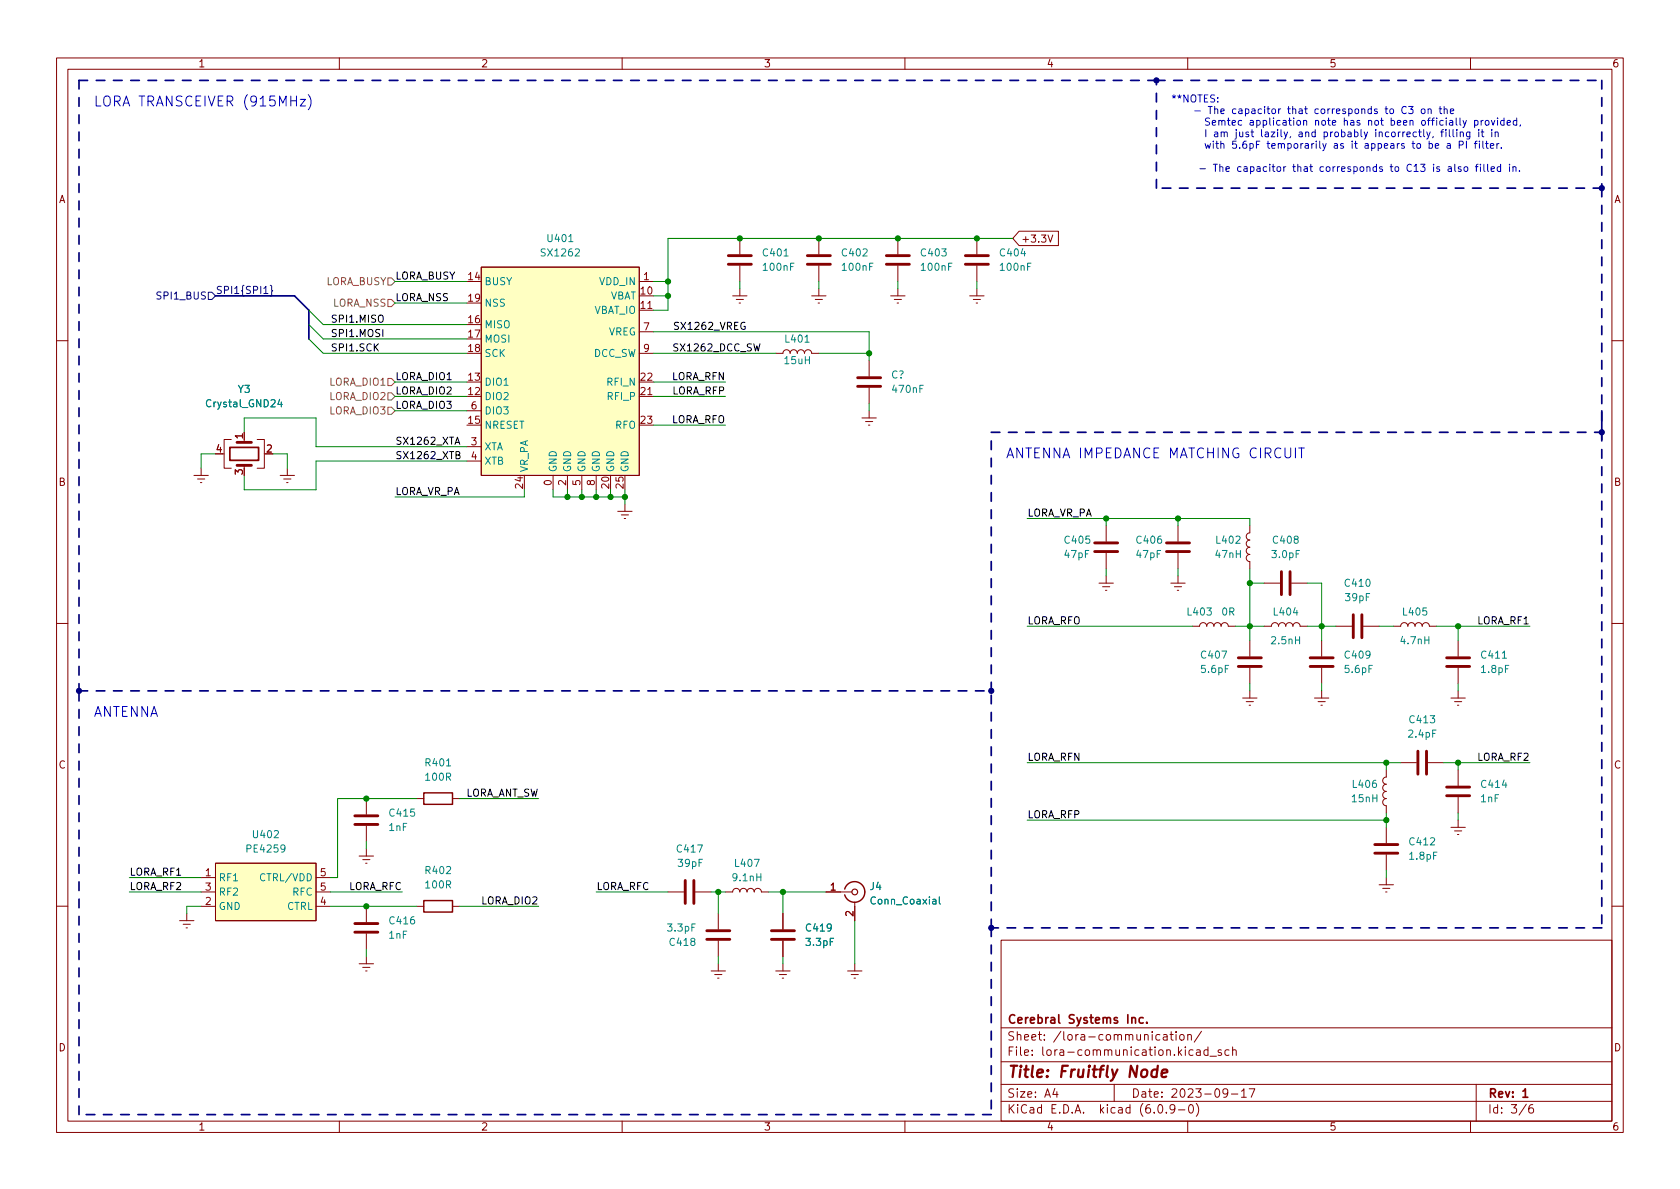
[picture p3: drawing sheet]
<svg xmlns="http://www.w3.org/2000/svg" width="297mm" height="210mm" viewBox="0 0 297 210" stroke-linecap="round" stroke-linejoin="round" font-family="sans-serif">
<g fill="none" stroke="#840000" stroke-width=".18">
<path d="M10 10.2h277v190.1h-277zM12 12.2h273v186.1h-273zM60 10.2v2M110 10.2v2M160 10.2v2M210 10.2v2M260 10.2v2M85.1 47.2h27.9v36.9h-27.9zM113 49.8h2.6M113 54.9h2.6M113 58.7h2.6M129.5 52.3h2.6"/>
<path d="M130.2 53h1.2M130.7 53.6h.2M130.8 42.2v2.8M130.8 47v2.8M130.8 51v1.3M143.5 52.3h2.5M144.1 53h1.3M144.7 53.6h.2M144.8 42.2v2.8M144.8 47v2.8M144.8 51v1.3M157.5 52.3h2.5"/>
<path d="M158.1 53h1.3M158.6 53.6h.3M158.7 42.2v2.8M158.7 47v2.8M158.7 51v1.3M171.4 52.3h2.6M172.1 53h1.3M172.6 53.6h.2M172.7 42.2v2.8M172.7 47v2.8M172.7 51v1.3M180.2 40.9h6.9v2.5h-6.9l-1.1-1.2z"/>
<path d="M185.3 41.6l.4 1.2 .4-1.2M10 60.2h2M40.9 77.7h-1.3v5.1h1.3M43.2 77.7v.5M45.5 77.7h1.2v5.1h-1.2M82.5 79h2.6M82.5 72.6h2.6M113 70.1h2.6M113 62.5h2.6M137.2 62.5h1.2a.64 .64 0 0 1 .7-.7 .64 .64 0 0 1 .6 .7 .64 .64 0 0 1 .6-.7 .64 .64 0 0 1 .7 .7 .64 .64 0 0 1 .6-.7 .64 .64 0 0 1 .6 .7 .64 .64 0 0 1 .7-.7 .64 .64 0 0 1 .6 .7h1.3M152.4 73.9h2.5M153 74.5h1.3"/>
<path d="M153.5 75.2h.3M153.7 63.7v2.8M153.7 68.6v2.8M153.7 72.6v1.3M285 60.2h2M34.3 84.1h2.5M34.9 84.7h1.3M35.4 85.3h.3M35.6 82.8v1.3M43.2 82.3v.5M49.5 84.1h2.6M50.2 84.7h1.2"/>
<path d="M50.7 85.3h.2M50.8 82.8v1.3M82.5 81.5h2.6M97.8 84.1v2.5M100.3 84.1v2.5M102.9 84.1v2.5M105.4 84.1v2.5M109.2 90.4h2.6M109.9 91.1h1.2M110.4 91.7h.2M110.5 89.1v1.3M195.6 93v2.8"/>
<path d="M195.6 97.8v2.8M208.3 93v2.8M208.3 97.8v2.8M221 93v1.2a.64 .64 0 0 0-.7 .7 .64 .64 0 0 0 .7 .6 .64 .64 0 0 0-.7 .6 .64 .64 0 0 0 .7 .7 .64 .64 0 0 0-.7 .6 .64 .64 0 0 0 .7 .6 .64 .64 0 0 0-.7 .7 .64 .64 0 0 0 .7 .6v1.3M10 110.2h2M194.3 103.1h2.5M194.9 103.8h1.3M195.5 104.4h.2M195.6 101.8v1.3M207 103.1h2.5M207.6 103.8h1.3M208.2 104.4h.2"/>
<path d="M208.3 101.8v1.3M210.8 110.7h1.3a.64 .64 0 0 1 .6-.6 .64 .64 0 0 1 .7 .6 .64 .64 0 0 1 .6-.6 .64 .64 0 0 1 .6 .6 .64 .64 0 0 1 .7-.6 .64 .64 0 0 1 .6 .6 .64 .64 0 0 1 .6-.6 .64 .64 0 0 1 .7 .6h1.2M221 113.3v2.8M221 118.1v2.8M223.5 110.7h1.3a.64 .64 0 0 1 .6-.6 .64 .64 0 0 1 .7 .6 .64 .64 0 0 1 .6-.6 .64 .64 0 0 1 .6 .6 .64 .64 0 0 1 .7-.6 .64 .64 0 0 1 .6 .6 .64 .64 0 0 1 .6-.6 .64 .64 0 0 1 .7 .6h1.2M223.5 103.1h2.8M228.3 103.1h2.8M233.7 113.3v2.8M233.7 118.1v2.8M236.2 110.7h2.8M241 110.7h2.8M246.4 110.7h1.2a.64 .64 0 0 1 .7-.6 .64 .64 0 0 1 .6 .6 .64 .64 0 0 1 .7-.6 .64 .64 0 0 1 .6 .6 .64 .64 0 0 1 .6-.6 .64 .64 0 0 1 .7 .6 .64 .64 0 0 1 .6-.6 .64 .64 0 0 1 .6 .6h1.3"/>
<path d="M257.8 113.3v2.8M257.8 118.1v2.8M285 110.2h2M219.7 123.4h2.5M220.3 124.1h1.3M220.9 124.7h.2M221 122.2v1.2M232.4 123.4h2.5M233 124.1h1.3M233.6 124.7h.2M233.7 122.2v1.2M245.1 136.1v1.3a.64 .64 0 0 0-.6 .6 .64 .64 0 0 0 .6 .7 .64 .64 0 0 0-.6 .6 .64 .64 0 0 0 .6 .6 .64 .64 0 0 0-.6 .7 .64 .64 0 0 0 .6 .6 .64 .64 0 0 0-.6 .7 .64 .64 0 0 0 .6 .6v1.3"/>
<path d="M247.6 134.9h2.8M252.5 134.9h2.8M256.5 123.4h2.6M257.2 124.1h1.2M257.7 124.7h.2M257.8 122.2v1.2M257.8 136.1v2.8M35.6 155.2h2.5M35.6 157.7h2.5M38.1 152.6h17.8v10.2h-17.8zM55.9 155.2h2.5M55.9 157.7h2.5"/>
<path d="M63.5 151.4h2.5M64.1 152h1.3M64.6 152.6h.3M64.8 141.2v2.8M64.8 146v2.8M64.8 150.1v1.3M73.7 141.2h1.2M80 141.2h1.3M118.1 157.7h2.8M122.9 157.7h2.8M128.3 157.7h1.2a.64 .64 0 0 1 .7-.6 .64 .64 0 0 1 .6 .6 .64 .64 0 0 1 .6-.6 .64 .64 0 0 1 .7 .6 .64 .64 0 0 1 .6-.6 .64 .64 0 0 1 .6 .6 .64 .64 0 0 1 .7-.6 .64 .64 0 0 1 .6 .6h1.3M146 157.7h4.6"/>
<path d="M151.1 159.5v3.3M243.8 156.5h2.6M244.5 157.1h1.2M245 157.7h.2M245.1 146.3v2.8M245.1 151.1v2.8M245.1 155.2v1.3M256.5 146.3h2.6M257.2 146.9h1.2M257.7 147.6h.2M257.8 141v2.8M257.8 145v1.3"/>
<path d="M10 160.2h2M31.7 162.8h2.6M32.4 163.4h1.3M32.9 164.1h.2M33 161.5v1.3M35.6 160.3h2.5M55.9 160.3h2.5M63.5 170.4h2.5M64.1 171.1h1.3M64.6 171.7h.3M64.8 160.3v2.8M64.8 165.1v2.8"/>
<path d="M64.8 169.2v1.2M73.7 160.3h1.2M80 160.3h1.3M125.7 171.7h2.6M126.4 172.3h1.2M126.9 173h.2M127 161.5v2.8M127 166.4v2.8M127 170.4v1.3M137.2 171.7h2.5M137.8 172.3h1.3M138.3 173h.3"/>
<path d="M138.4 161.5v2.8M138.4 166.4v2.8M138.4 170.4v1.3M149.9 171.7h2.5M150.5 172.3h1.3M151 173h.3M151.1 170.4v1.3M177 166.3h108v32h-108zM285 160.2h2M60 198.3v2M110 198.3v2M160 198.3v2"/>
<path d="M177 194.8h108M177 191.8h108M177 187.8h108M177 181.8h108M186.5 192.5l-.4 1h1M186.9 193v1M197 191.8v3M204.9 195.4l.2-.1a.81 .81 0 0 1 .6 .7 .81 .81 0 0 1-.3 .8h-.2a.81 .81 0 0 1-.6-.6 .81 .81 0 0 1 .3-.8zM205.1 183l-.5-.1-.2 .3v.4l.1 .3h.6M205.7 183h.6l.1 .9M206.2 196.7v.1M206.4 183.3l-.5 .1a.29 .29 0 0 0-.3 .2 .29 .29 0 0 0 .3 .3h.5"/>
<path d="M206.9 182.9h.5M207.1 182.4v1.3l.3 .2M207.7 196l-.3 .3h-.3l-.2-.3 .1-.6 .4-.1 .2 .2a.99 .99 0 0 1-.3 1.3h-.3M207.9 182.4v.2M207.9 182.9v1M208.4 196.3h1.1M208.6 183.1l.3-.2 .4 .2 .1 .5-.2 .3h-.3l-.3-.1zM210 198.3v2M210 183.1l.2-.2 .4 .1v.9M210 182.9v1M210.4 195.4l.1-.1a.81 .81 0 0 1 .6 .7 .81 .81 0 0 1-.3 .8h-.2a.81 .81 0 0 1-.5-.6 .81 .81 0 0 1 .3-.8zM211.5 195.1a1.72 1.72 0 0 1 0 2.3"/>
<path d="M211.6 185.7h.5l.1 .9M212.2 186l-.5 .1a.29 .29 0 0 0-.2 .2 .29 .29 0 0 0 .2 .3h.5M212.4 182.4l-1.3 1.9M213.6 185.7l-.5-.1-.2 .3v.4l.1 .3h.6M213.6 185.1v1.5M213.9 186.8h1.2M215.9 185.7l-.3-.1-.2 .2v.3l.5 .1v.4h-.5M217.1 193.2l-.3 .3h-.3l-.3-.3 .2-.6 .4-.1 .2 .2a.99 .99 0 0 1-.4 1.3h-.2M217.3 185.7l-.4-.1-.3 .3v.4l.1 .3h.6M217.7 193.5h1.2M217.9 185.8l.2-.2 .4 .1 .1 .9M217.9 185.1v1.5"/>
<path d="M219.5 193l.4-.5v1.5M219.5 194h.9M220.9 192.5h1l-.7 1.5M260 198.3v2M261 191.8v6.5M269.9 195.3l-1.3 1.9M271 195.3a.6 .6 0 0 0-.7 .7v.5l.1 .3h.5l.2-.1 .1-.5-.2-.2-.4-.1-.3 .3"/>
</g>
<path d="M40.6 79.1h5.1v2.3h-5.1zM200.1 180.1l.2-.2 .4 .1 .1 .9M202.1 180l-.4-.1-.3 .3v.4l.2 .3h.5M202.8 180.8v.1M269.3 193l.4-.5v1.5M269.3 194h.8" fill="none" stroke="#840000" stroke-width=".3"/>
<path d="M204.6 189.2a.66 .66 0 0 0-1 .3v.6l.1 .3 .2 .1 .6-.1M204.7 188.5l-.2 2M205.4 189.8l1-.2-.1-.4-.5-.1-.3 .3-.1 1 .2 .1 .6-.1" fill="none" stroke="#840000" stroke-width=".4"/>
<g fill="none" stroke="#840000" stroke-width=".51">
<path d="M128.8 46.7h4M128.8 45.2h4M142.7 46.7h4.1M142.7 45.2h4.1M156.7 46.7h4.1M156.7 45.2h4.1M170.7 46.7h4.1M170.7 45.2h4.1M41.9 78.2h2.5M151.6 68.3h4.1M151.6 66.8h4.1M41.9 82.3h2.5"/>
<path d="M193.5 96h4.1M193.5 97.5h4.1M206.2 96h4.1M206.2 97.5h4.1M218.9 117.9h4.1M218.9 116.3h4.1M226.6 101.1v4.1M228.1 101.1v4.1M231.6 117.9h4.1M231.6 116.3h4.1M239.3 108.7v4.1M240.8 108.7v4.1"/>
<path d="M255.8 117.9h4M255.8 116.3h4M250.7 132.8v4.1M252.2 132.8v4.1M255.8 139.2h4M62.7 145.8h4.1M62.7 144.3h4.1M121.2 155.7v4.1M122.7 155.7v4.1M243.1 149.3h4M243.1 150.9h4M255.8 140.7h4"/>
<path d="M62.7 164.8h4.1M62.7 163.3h4.1M125 166.1h4M125 164.6h4M136.4 166.1h4.1M136.4 164.6h4.1"/>
</g>
<path d="M74.9 159.3h5.1v2h-5.1zM74.9 140.2h5.1v2h-5.1zM149.4 157.2a1.81 1.81 0 0 1 2.7-.9 1.81 1.81 0 0 1 0 2.9 1.81 1.81 0 0 1-2.7-1" fill="none" stroke="#840000" stroke-width=".25"/>
<g fill="#ffffc2" stroke="#ffffc2" stroke-width=".18">
<path d="M38.1 152.6h17.8v10.2h-17.8z"/>
<path d="M85.1 47.2h27.9v36.9h-27.9z"/>
</g>
<circle cx="151.1" cy="157.7" r=".51" fill="none" stroke="#840000" stroke-width=".2"/>
<path d="M49.4 70.6l-.3 .9h.8M49.7 71.1v.8M166.1 158.6v1.1l.2 .2" fill="none" stroke="#008484" stroke-width=".18"/>
<path d="M36.8 51.7h.7l.6 .6-.6 .7h-.7zM47.8 50.5l.2 .1v.6l.2 .2-.2 .2v.6l-.2 .2" fill="none" stroke="#000084" stroke-width=".18"/>
<path d="M68.6 53h.6l.6 .6-.6 .6h-.6zM68.6 49.1h.6l.6 .7-.6 .6h-.6zM68.6 72h.6l.6 .6-.6 .7h-.6zM68.6 69.5h.6l.6 .6-.6 .6h-.6zM68.6 66.9h.6l.6 .7-.6 .6h-.6z" fill="none" stroke="#848400" stroke-width=".18"/>
<path d="M120 57h-.5l-.3 .2 .2 .3 .5 .3v.3l-.2 .2-.5-.1M80.4 78.6l.5-1.3 .4 1.3M80.6 78.2h.6M119.8 60.9l-.4-.1-.3 .2 .1 .3 .6 .3v.3l-.2 .2-.5-.1M80.6 80.5l.6-.1 .1-.2-.1-.2-.6-.2v1.3h.5l.2-.1 .1-.3-.3-.2" fill="none" stroke="#000" stroke-width=".18"/>
<g fill="none" stroke="#0000c2" stroke-width=".18">
<path d="M53.1 17.6h.9l-.9 1.1h.9M54.5 16.7a2.01 2.01 0 0 1 0 2.7M244.9 19.2h.5M245.1 18.8v1.1l.3 .2M245.9 19.3l.3-.1 .2 .3v.4l-.2 .2-.3-.1-.2-.1zM248.6 18.9a.6 .6 0 0 0-.8 .5 .6 .6 0 0 0 .6 .7l.2-.1M249.1 18.8h.7l-.4 .5 .4 .1v.6l-.2 .1-.5-.1M251.4 19.4l.1-.2 .4 .2 .1 .5-.2 .1-.3 .1-.1-.1zM252.5 19.4l.2-.2 .3 .1v.8M252.5 19.2v.9M254.4 19.2h.5M254.6 18.8v1.1l.3 .2"/>
<path d="M255.3 19.4l.2-.2 .3 .1 .1 .8M255.3 18.8v1.3M256.4 19.7l.6-.1v-.3l-.4-.1-.2 .2 .1 .6h.5M250.4 23.4l-.3-.1-.3 .3 .2 .5h.4M250.6 25.4h.3l.3 .2v.4l-.3 .2h-.3l-.1-.2zM250.8 23.3h.5M251 22.9v1.1l.3 .2M251.2 29h.8l-.5 .5 .4 .2v.5l-.2 .1-.5-.1M251.7 22.9v1.1l.2 .2M252.3 23.3l.3 .9M252.7 25.4h.3l.3 .2-.1 .6h-.5M252.7 25v1.2"/>
<path d="M252.9 23.3l-.5 1.2-.1 .1M253.4 24.1l-.1 .3M253.5 29v.2M253.5 29.5v.8M253.8 25.8l.6-.1-.1-.3h-.3l-.2 .2v.6h.5M254.5 29.5h-.3l-.2 .2 .1 .1 .4 .2v.3h-.5M254.7 23.3h.5M255.2 21.4l-.4-.1-.2 .2 .1 .6h.5M255.2 22.9l-.3 .2v1.1M255.6 22.9v.1M255.6 23.3v.9M255.7 20.9v.1"/>
<path d="M255.7 21.3v.8M255.9 25.4h.5v.8M256.1 29.5h.5v.8M256.3 22.9v1.1l.1 .2M256.3 21.4h.5l.1 .7M256.4 25.7h-.4l-.2 .2 .2 .3h.4M256.6 29.8h-.4l-.2 .2 .2 .3h.4M256.9 21.6l-.5 .1-.1 .1 .1 .3h.5M256.9 22.9v1.1l.2 .2M257.2 29v1.1l.2 .2M257.5 20.9v1.1l.1 .1M257.6 22.9v.1"/>
<path d="M257.6 23.3v.9M258 25.6h.6l.1-.2v-.3l-.7-.1v1.2M258.1 20.9v1.1l.2 .1M258.2 23.5l.2-.2 .3 .1v.8M258.2 23.3v.9M258.3 29.5h-.3l-.2 .2 .1 .1 .4 .2v.3h-.5M258.7 21.3l.3 .8M258.9 29.6l.2-.1 .4 .1v.5l-.1 .2h-.3l-.2-.1zM259.3 21.3l-.4 1.1-.2 .2M259.3 25v1.2M259.9 23.3v1.1l-.3 .2-.3-.1M259.9 23.4l-.4-.1-.2 .3 .1 .5h.5"/>
<path d="M260.7 25.4h.5M260.7 21.4l.4-.1 .2 .2-.1 .6h-.5M260.7 21.3v1.3M260.9 29.5h.4M261.2 25l-.3 .1v1.1M261.3 29l-.3 .2v1.1M261.5 22.9v.1M261.5 23.3v.9M261.6 25v.1M261.6 25.4v.8M261.8 29v.2M261.8 29.5v.8"/>
<path d="M261.9 21.3v.8M261.9 23.3h.5M262.1 22.9v1.1l.3 .2M262.2 25v1l.2 .2M262.2 21.3l-.3 .2M262.4 29v1.1l.1 .2M262.7 21.4l.1-.1 .4 .1 .1 .5-.2 .2h-.3l-.1-.1zM262.7 25.4h.4M262.8 25v1l.3 .2M263 29v1.1l.2 .2M263.5 25.8l.6-.1v-.3h-.4l-.2 .2 .1 .6h.5M263.6 29.9l.6-.1v-.3h-.4l-.2 .2 .1 .6h.5"/>
<path d="M263.7 21.3l.3 .8 .3-.8M263.8 22.9v.1M263.8 23.3v.9M264.4 23.5l.1-.2 .3 .1 .1 .8M264.4 23.3v.9M264.7 25.4v.8M264.8 20.9v.1M264.8 21.3v.8M265 25.4l-.3 .2M265.3 29.5h-.3l-.3 .2 .1 .6h.5M265.3 29v1.3M265.4 26.1v.1"/>
<path d="M265.9 21.4l-.3-.1-.3 .2 .1 .6h.5M265.9 20.9v1.2M266.5 21.7l.6-.1-.1-.2-.3-.1-.2 .2v.6h.5M266.9 29v.2M266.9 29.5v.8M267.5 29.6l.2-.1h.3v.8M267.5 29.5v.8M268.2 21.4l-.4-.1-.2 .2 .1 .6h.5M268.2 20.9v1.2M268.7 30.2v.1M268.8 22.1l-.1 .2M229.6 79.2h1"/>
<path d="M230.1 79.2v1.8"/>
</g>
<path d="M38.1 52.3h14l2.5 2.6v5M283.2 72.6v5.1" fill="none" stroke="#000084" stroke-width=".3"/>
<g fill="none" stroke="#000084" stroke-width=".3" stroke-dasharray="1.5 1.5">
<path d="M14 14.2h190.5M14 14.2v108M204.5 14.2h78.7M283.2 14.2v19.1M204.5 33.3v-19.1M283.2 33.3h-78.7M283.2 33.3v43.1M175.3 76.4h107.9M283.2 76.4v87.7M14 122.2h161.3M175.3 122.2v-45.8M175.3 164.1v33"/>
<path d="M175.3 164.1v-41.9M283.2 164.1h-107.9M14 197.1v-74.9M175.3 197.1h-161.3"/>
</g>
<g fill="none" stroke="#008400" stroke-width=".18">
<path d="M54.6 59.9l2.5 2.6h25.4M54.6 57.4l2.5 2.5h25.4M54.6 54.9l2.5 2.5h25.4M69.8 49.8h12.7M69.8 53.6h12.7M115.6 52.3h2.5M115.6 49.8h2.5M115.6 58.7h38.1v5M130.8 49.8v1.2M144.8 49.8v1.2M158.7 49.8v1.2M172.7 49.8v1.2"/>
<path d="M179.1 42.2h-61v12.7h-2.5M43.2 76.4v-2.5h12.7v5.1h26.6M69.8 70.1h12.7M69.8 67.6h12.7M69.8 72.6h12.7M115.6 75.2h12.7M115.6 70.1h12.7M115.6 62.5h21.6M115.6 67.6h12.7M144.8 62.5h8.9M153.7 71.4v1.2M38.1 80.3h-2.5v2.5"/>
<path d="M48.3 80.3h2.5v2.5M82.5 81.5h-26.6v5.1h-12.7v-2.5M92.7 86.6v1.3h-22.9M97.8 86.6v1.3h12.7M100.3 86.6v1.3M102.9 86.6v1.3M105.4 86.6v1.3M107.9 86.6v1.3M110.5 86.6v2.5M181.6 91.7h39.4v1.3M195.6 91.7v1.3M208.3 91.7v1.3"/>
<path d="M181.6 110.7h29.2M195.6 100.6v1.2M208.3 100.6v1.2M218.4 110.7h5.1M221 100.6v12.7M221 103.1h2.5M231.1 110.7h5.1M231.1 103.1h2.6v10.2M243.8 110.7h2.6M254 110.7h16.5M257.8 110.7v2.6M181.6 134.9h66"/>
<path d="M221 120.9v1.3M233.7 120.9v1.3M245.1 134.9v1.2M255.3 134.9h15.2M257.8 120.9v1.3M257.8 134.9v1.2M22.9 155.2h12.7M22.9 157.7h12.7M58.4 157.7h12.7M64.8 148.8v1.3M73.7 141.2h-14v14h-1.3M81.3 141.2h13.9"/>
<path d="M105.4 157.7h12.7M125.7 157.7h2.6M127 157.7v3.8M135.9 157.7h10.1M138.4 157.7v3.8M181.6 145h63.5M245.1 143.8v2.5M245.1 153.9v1.3M257.8 143.8v1.2M35.6 160.3h-2.6v1.2M58.4 160.3h15.3M64.8 167.9v1.3"/>
<path d="M81.3 160.3h13.9M127 169.2v1.2M138.4 169.2v1.2M151.1 162.8v7.6"/>
</g>
<g fill="#000084" stroke="#000084" stroke-width=".18">
<circle cx="283.2" cy="76.4" r=".46"/>
<circle cx="204.5" cy="14.2" r=".46"/>
<circle cx="283.2" cy="33.3" r=".46"/>
<circle cx="175.3" cy="122.2" r=".46"/>
<circle cx="14" cy="122.2" r=".46"/>
<circle cx="175.3" cy="164.1" r=".46"/>
</g>
<g fill="#008400" stroke="#008400" stroke-width=".18">
<circle cx="158.7" cy="42.2" r=".46"/>
<circle cx="153.7" cy="62.5" r=".46"/>
<circle cx="208.3" cy="91.7" r=".46"/>
<circle cx="195.6" cy="91.7" r=".46"/>
<circle cx="221" cy="103.1" r=".46"/>
<circle cx="172.7" cy="42.2" r=".46"/>
<circle cx="221" cy="110.7" r=".46"/>
<circle cx="233.7" cy="110.7" r=".46"/>
<circle cx="245.1" cy="134.9" r=".46"/>
<circle cx="257.8" cy="134.9" r=".46"/>
<circle cx="245.1" cy="145" r=".46"/>
<circle cx="257.8" cy="110.7" r=".46"/>
<circle cx="144.8" cy="42.2" r=".46"/>
<circle cx="130.8" cy="42.2" r=".46"/>
<circle cx="118.1" cy="49.8" r=".46"/>
<circle cx="118.1" cy="52.3" r=".46"/>
<circle cx="127" cy="157.7" r=".46"/>
<circle cx="138.4" cy="157.7" r=".46"/>
<circle cx="110.5" cy="87.9" r=".46"/>
<circle cx="102.9" cy="87.9" r=".46"/>
<circle cx="105.4" cy="87.9" r=".46"/>
<circle cx="100.3" cy="87.9" r=".46"/>
<circle cx="107.9" cy="87.9" r=".46"/>
<circle cx="64.8" cy="160.3" r=".46"/>
<circle cx="64.8" cy="141.2" r=".46"/>
</g>
<text font-size="2.8" fill="#840000" x="178" y="190.6">Title: Fruitfly Node</text>
<g font-size="2.4" fill="#0000c2">
<text x="16.5" y="18.8">LORA TRANSCEIVER (915MHz)</text>
<text x="177.8" y="81">ANTENNA IMPEDANCE MATCHING CIRCUIT</text>
<text x="16.5" y="126.8">ANTENNA</text>
</g>
<g font-size="2.1" fill="#840000">
<text x="178" y="184">Sheet: /lora-communication/</text>
<text x="178" y="181">Cerebral Systems Inc.</text>
<text x="178" y="186.7">File: lora-communication.kicad_sch</text>
<text x="178" y="196.9">KiCad E.D.A. kicad (6.0.9-0)</text>
<text x="178" y="194.1">Size: A4</text>
<text x="200" y="194.1">Date: 2023-09-17</text>
<text x="263" y="194.1">Rev: 1</text>
<text x="263" y="196.9">Id: 3/6</text>
</g>
<g font-size="1.8" fill="#840000">
<text x="35" y="11.9">1</text>
<text x="85" y="11.9">2</text>
<text x="135" y="11.9">3</text>
<text x="185" y="11.9">4</text>
<text x="235" y="11.9">5</text>
<text x="285" y="11.9">6</text>
<text x="10.3" y="35.9">A</text>
<text x="285.3" y="35.9">A</text>
<text x="180.5" y="42.9">+3.3V</text>
<text x="82.8" y="49.5">14</text>
<text x="82.8" y="53.3">19</text>
<text x="113.3" y="52.1">10</text>
<text x="113.8" y="49.5">1</text>
<text x="82.8" y="57.1">16</text>
<text x="82.8" y="59.7">17</text>
<text x="113.3" y="54.6">11</text>
<text x="113.8" y="58.4">7</text>
<text x="82.8" y="62.2">18</text>
<text x="113.8" y="62.2">9</text>
<text x="82.8" y="69.8">12</text>
<text x="82.8" y="67.3">13</text>
<text x="113.3" y="69.8">21</text>
<text x="113.3" y="67.3">22</text>
<text x="42.9" y="77.6" transform="rotate(-90 42.9 77.6)">1</text>
<text x="82.8" y="74.9">15</text>
<text x="83.3" y="72.4">6</text>
<text x="113.3" y="74.9">23</text>
<text x="38.2" y="80">4</text>
<text x="42.9" y="83.9" transform="rotate(-90 42.9 83.9)">3</text>
<text x="47.1" y="80">2</text>
<text x="83.3" y="78.7">3</text>
<text x="83.3" y="81.3">4</text>
<text x="10.3" y="85.9">B</text>
<text x="92.5" y="86.3" transform="rotate(-90 92.5 86.3)">24</text>
<text x="97.5" y="85.8" transform="rotate(-90 97.5 85.8)">0</text>
<text x="100.1" y="85.8" transform="rotate(-90 100.1 85.8)">2</text>
<text x="102.6" y="85.8" transform="rotate(-90 102.6 85.8)">5</text>
<text x="105.2" y="85.8" transform="rotate(-90 105.2 85.8)">8</text>
<text x="107.7" y="86.3" transform="rotate(-90 107.7 86.3)">20</text>
<text x="110.2" y="86.3" transform="rotate(-90 110.2 86.3)">25</text>
<text x="285.3" y="85.9">B</text>
<text x="10.3" y="135.9">C</text>
<text x="285.3" y="135.9">C</text>
<text x="36.3" y="154.9">1</text>
<text x="56.7" y="154.9">5</text>
<text x="36.3" y="160">2</text>
<text x="36.3" y="157.5">3</text>
<text x="56.7" y="160">4</text>
<text x="56.7" y="157.5">5</text>
<text x="146.8" y="157.5">1</text>
<text x="150.9" y="162" transform="rotate(-90 150.9 162)">2</text>
<text x="10.3" y="185.9">D</text>
<text x="285.3" y="185.9">D</text>
<text x="35" y="199.9">1</text>
<text x="85" y="199.9">2</text>
<text x="135" y="199.9">3</text>
<text x="185" y="199.9">4</text>
<text x="235" y="199.9">5</text>
<text x="285" y="199.9">6</text>
</g>
<g font-size="1.8" fill="#0000c2">
<text x="207" y="18.1">**NOTES:</text>
<text x="209" y="20.2">- The capacitor that corresponds to C3 on the</text>
<text x="210" y="22.2">Semtec application note has not been officially provided,</text>
<text x="210" y="24.2">I am just lazily, and probably incorrectly, filling it in</text>
<text x="210" y="26.3">with 5.6pF temporarily as it appears to be a PI filter.</text>
<text x="207.5" y="30.4">- The capacitor that corresponds to C13 is also filled in.</text>
</g>
<g font-size="1.8" fill="#008484">
<text x="95.9" y="45.3">SX1262</text>
<text x="96.9" y="42.8">U401</text>
<text x="135" y="45.3">C401</text>
<text x="135.1" y="47.9">100nF</text>
<text x="149" y="45.3">C402</text>
<text x="149" y="47.9">100nF</text>
<text x="163" y="45.3">C403</text>
<text x="163" y="47.9">100nF</text>
<text x="176.9" y="45.3">C404</text>
<text x="177" y="47.9">100nF</text>
<text x="85.6" y="50.4">BUSY</text>
<text x="106" y="50.4">VDD_IN</text>
<text x="107.7" y="53">VBAT</text>
<text x="85.6" y="58">MISO</text>
<text x="85.6" y="54.2">NSS</text>
<text x="104.9" y="55.5">VBAT_IO</text>
<text x="107.5" y="59.3">VREG</text>
<text x="85.6" y="60.6">MOSI</text>
<text x="85.6" y="63.1">SCK</text>
<text x="104.9" y="63.1">DCC_SW</text>
<text x="138.8" y="64.4">15uH</text>
<text x="139" y="60.6">L401</text>
<text x="42.1" y="69.5">Y3</text>
<text x="85.6" y="70.7">DIO2</text>
<text x="85.6" y="68.2">DIO1</text>
<text x="107.4" y="68.2">RFI_N</text>
<text x="107.5" y="70.7">RFI_P</text>
<text x="157.6" y="66.9">C?</text>
<text x="157.9" y="69.5">470nF</text>
<text x="36.7" y="72">Crystal_GND24</text>
<text x="85.6" y="75.8">NRESET</text>
<text x="85.6" y="73.3">DIO3</text>
<text x="108.8" y="75.8">RFO</text>
<text x="85.6" y="79.6">XTA</text>
<text x="85.6" y="82.2">XTB</text>
<text x="93.3" y="83.6" transform="rotate(-90 93.3 83.6)">VR_PA</text>
<text x="98.4" y="83.6" transform="rotate(-90 98.4 83.6)">GND</text>
<text x="101" y="83.6" transform="rotate(-90 101 83.6)">GND</text>
<text x="103.5" y="83.6" transform="rotate(-90 103.5 83.6)">GND</text>
<text x="106" y="83.6" transform="rotate(-90 106 83.6)">GND</text>
<text x="108.6" y="83.6" transform="rotate(-90 108.6 83.6)">GND</text>
<text x="111.1" y="83.6" transform="rotate(-90 111.1 83.6)">GND</text>
<text x="188.3" y="98.7">47pF</text>
<text x="188.4" y="96.1">C405</text>
<text x="201" y="98.7">47pF</text>
<text x="201.1" y="96.1">C406</text>
<text x="215" y="98.7">47nH</text>
<text x="215.2" y="96.1">L402</text>
<text x="225" y="98.7">3.0pF</text>
<text x="225.2" y="96.1">C408</text>
<text x="237.9" y="103.8">C410</text>
<text x="238" y="106.3">39pF</text>
<text x="210.1" y="108.8">L403</text>
<text x="216" y="108.8">0R</text>
<text x="224.9" y="113.9">2.5nH</text>
<text x="225.3" y="108.8">L404</text>
<text x="247.8" y="113.9">4.7nH</text>
<text x="248.2" y="108.8">L405</text>
<text x="212.5" y="119">5.6pF</text>
<text x="212.5" y="116.5">C407</text>
<text x="237.9" y="119">5.6pF</text>
<text x="237.9" y="116.5">C409</text>
<text x="262" y="119">1.8pF</text>
<text x="262" y="116.5">C411</text>
<text x="249.2" y="130.4">2.4pF</text>
<text x="249.3" y="127.9">C413</text>
<text x="75.4" y="135.5">R401</text>
<text x="75.4" y="138">100R</text>
<text x="239.1" y="141.9">15nH</text>
<text x="239.3" y="139.3">L406</text>
<text x="261.9" y="141.9">1nF</text>
<text x="262" y="139.3">C414</text>
<text x="44.9" y="148.2">U402</text>
<text x="68.8" y="146.9">1nF</text>
<text x="69" y="144.4">C415</text>
<text x="249.3" y="149.5">C412</text>
<text x="38.6" y="155.8">RF1</text>
<text x="43.8" y="150.7">PE4259</text>
<text x="46.4" y="155.8">CTRL/VDD</text>
<text x="75.4" y="154.6">R402</text>
<text x="119.8" y="150.7">C417</text>
<text x="120" y="153.3">39pF</text>
<text x="129.7" y="155.8">9.1nH</text>
<text x="130.1" y="153.3">L407</text>
<text x="249.3" y="152">1.8pF</text>
<text x="38.6" y="160.9">GND</text>
<text x="38.6" y="158.4">RF2</text>
<text x="50.7" y="160.9">CTRL</text>
<text x="51.7" y="158.4">RFC</text>
<text x="75.4" y="157.1">100R</text>
<text x="153.9" y="157.4">J4</text>
<text x="154.2" y="159.9">Conn_Coaxial</text>
<text x="68.8" y="166">1nF</text>
<text x="69" y="163.4">C416</text>
<text x="118.2" y="164.7">3.3pF</text>
<text x="118.5" y="167.3">C418</text>
<text x="142.6" y="167.3">3.3pF</text>
<text x="142.7" y="164.7">C419</text>
</g>
<g font-size="1.8" fill="#000084">
<text x="28.1" y="53">SPI1_BUS</text>
<text x="38.1" y="52">SPI1{SPI1}</text>
</g>
<g font-size="1.8" fill="#848400">
<text x="57.5" y="50.4">LORA_BUSY</text>
<text x="58.8" y="54.2">LORA_NSS</text>
<text x="58.3" y="70.7">LORA_DIO2</text>
<text x="58.3" y="68.2">LORA_DIO1</text>
<text x="58.3" y="73.3">LORA_DIO3</text>
</g>
<g font-size="1.8">
<text x="69.8" y="49.4">LORA_BUSY</text>
<text x="69.8" y="53.2">LORA_NSS</text>
<text x="58.4" y="57">SPI1.MISO</text>
<text x="58.4" y="59.6">SPI1.MOSI</text>
<text x="119.8" y="58.3">SX1262_VREG</text>
<text x="58.4" y="62.1">SPI1.SCK</text>
<text x="119.7" y="62.1">SX1262_DCC_SW</text>
<text x="69.8" y="69.7">LORA_DIO2</text>
<text x="69.8" y="67.2">LORA_DIO1</text>
<text x="118.6" y="67.2">LORA_RFN</text>
<text x="118.7" y="69.7">LORA_RFP</text>
<text x="69.8" y="72.3">LORA_DIO3</text>
<text x="118.5" y="74.8">LORA_RFO</text>
<text x="69.8" y="81.2">SX1262_XTB</text>
<text x="69.8" y="78.6">SX1262_XTA</text>
<text x="69.8" y="87.5">LORA_VR_PA</text>
<text x="181.6" y="91.3">LORA_VR_PA</text>
<text x="181.6" y="110.4">LORA_RFO</text>
<text x="261.2" y="110.4">LORA_RF1</text>
<text x="181.6" y="134.5">LORA_RFN</text>
<text x="261.2" y="134.5">LORA_RF2</text>
<text x="81.8" y="140.9">LORA_ANT_SW</text>
<text x="181.6" y="144.7">LORA_RFP</text>
<text x="22.9" y="154.8">LORA_RF1</text>
<text x="22.9" y="157.4">LORA_RF2</text>
<text x="61.5" y="157.4">LORA_RFC</text>
<text x="85.1" y="159.9">LORA_DIO2</text>
<text x="105.4" y="157.4">LORA_RFC</text>
</g>
</svg>
